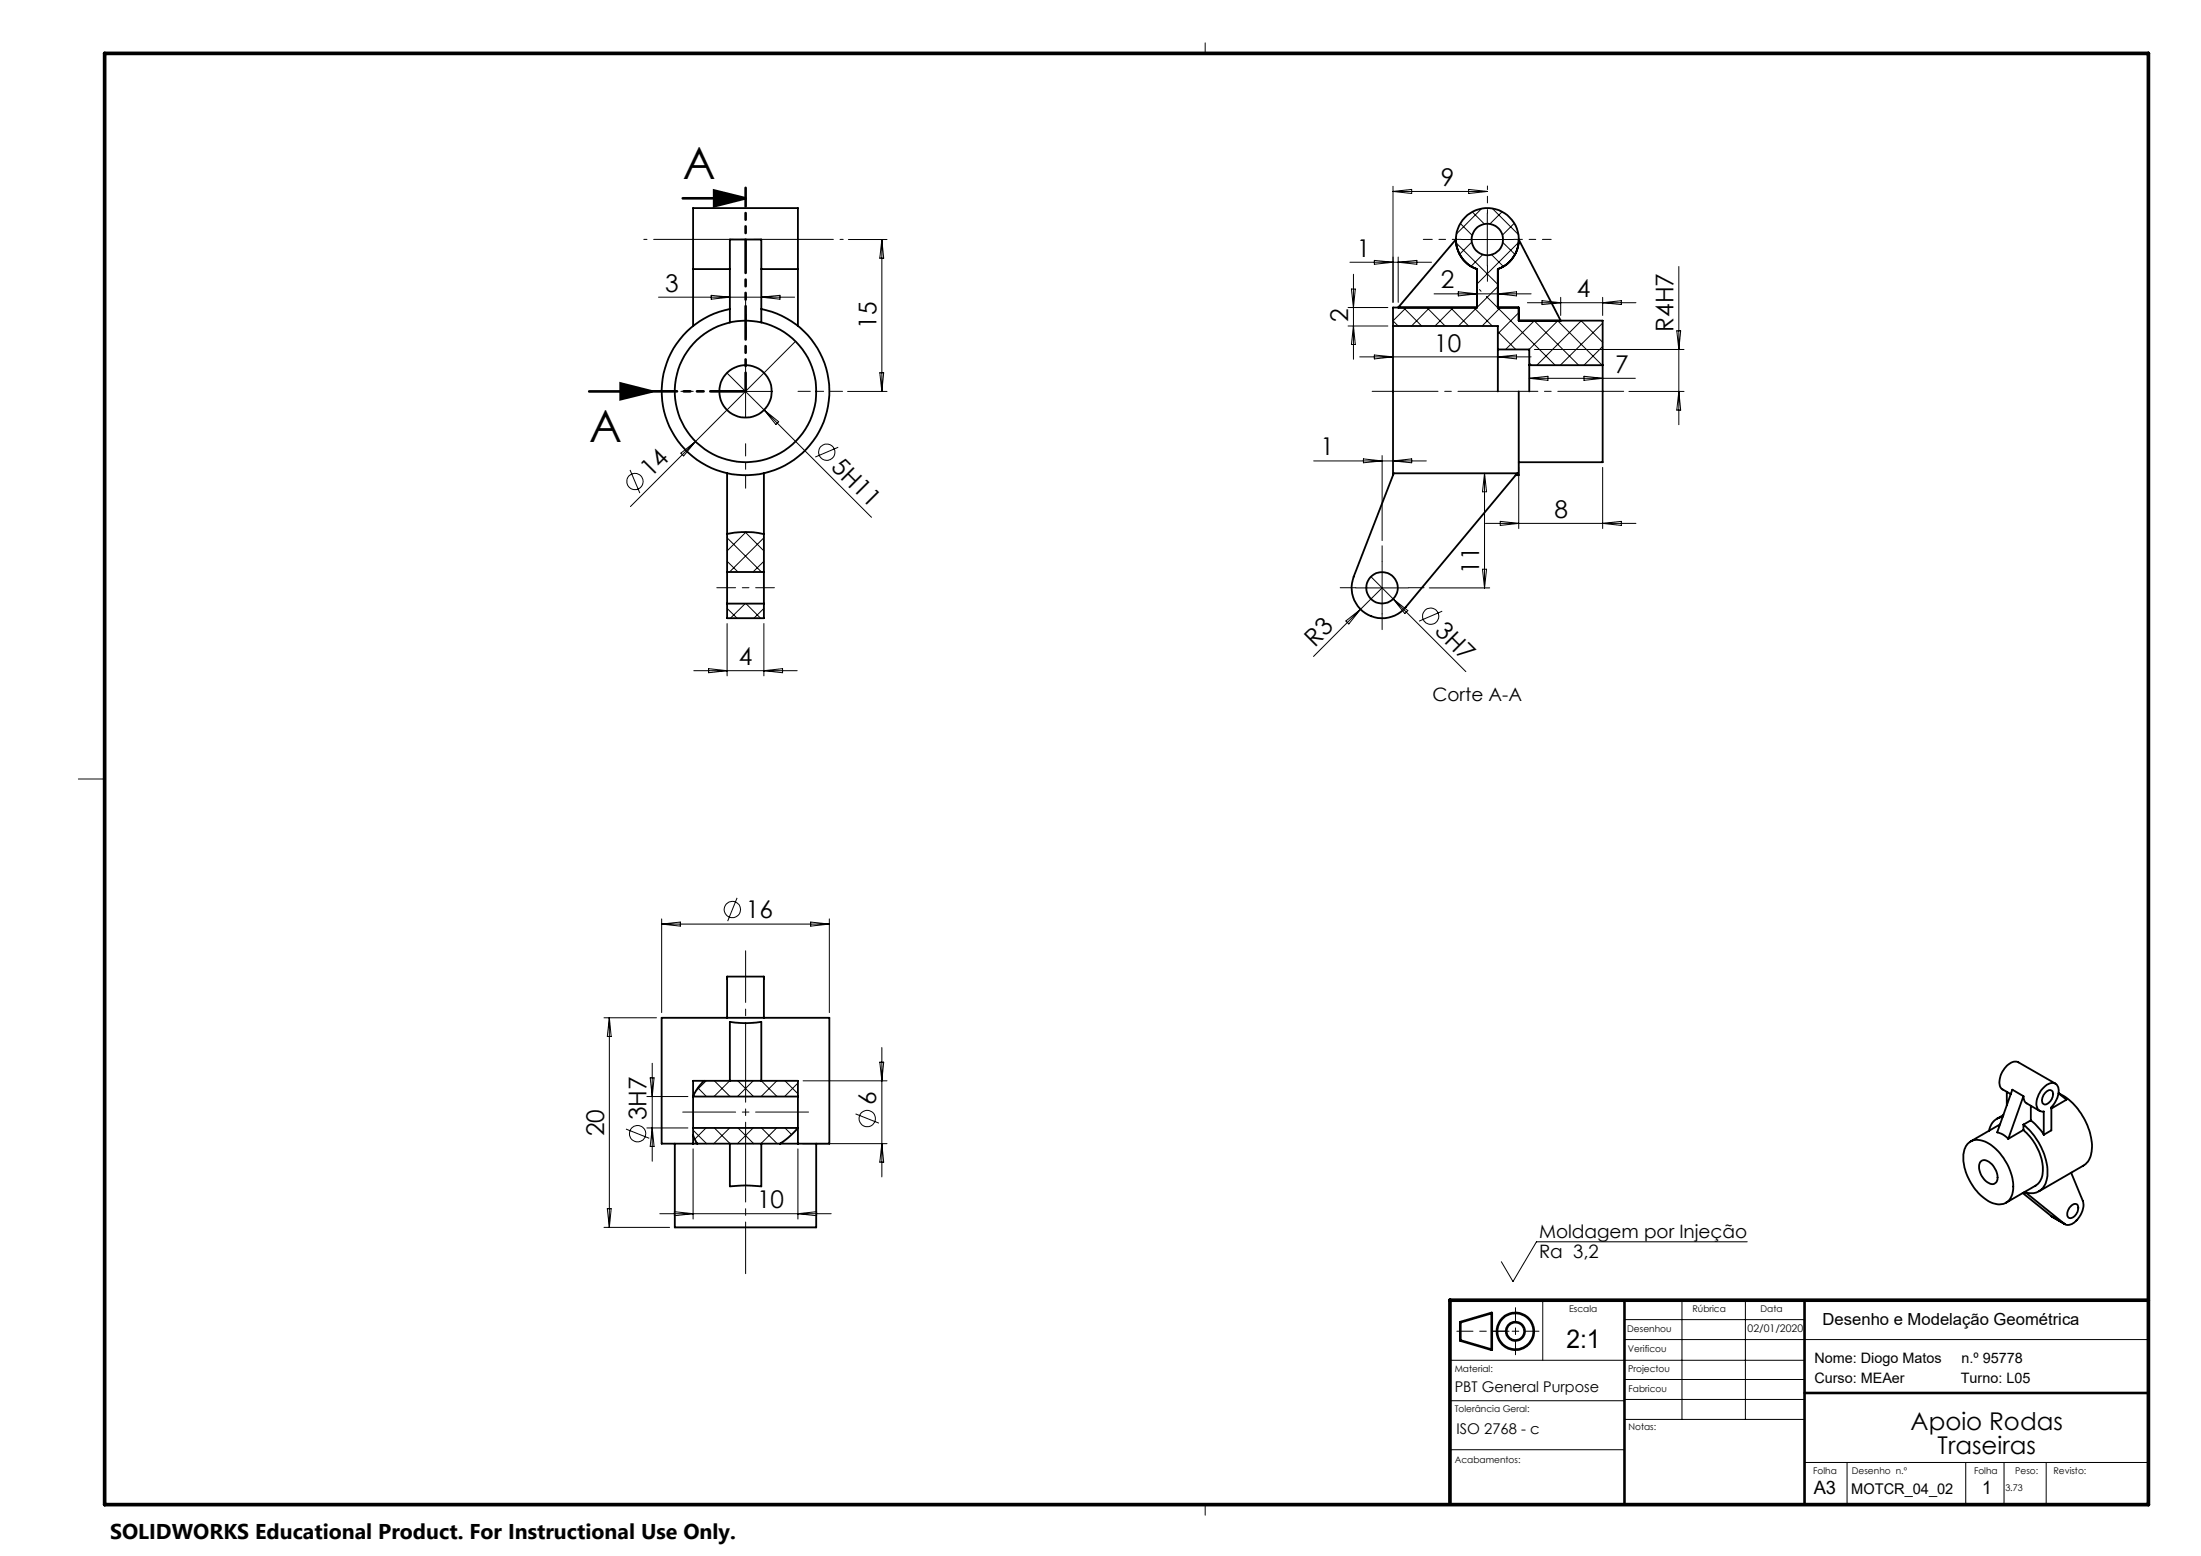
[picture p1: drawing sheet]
<svg xmlns="http://www.w3.org/2000/svg" width="420mm" height="297mm" viewBox="0 0 420 297" stroke-linecap="round" stroke-linejoin="round" font-family="sans-serif">
<g fill="none" stroke="#000" stroke-width=".19">
<path d="M230 8.2v2M265.8 35.6v22.1M265.8 36.5h18M265.8 36.5l3.6-.3v.7zM280.2 36.2l3.6 .3-3.6 .4zM282.8 39.8l-4.9 4.9M284.8 39.8l4.9 5M125.7 56.7h25.9M135.7 56.4l3.6 .3-3.6 .4zM145.3 56.7l3.5-.3v.7zM161.9 45.7h7.4M168.3 45.7v29"/>
<path d="M168.3 45.7l.3 3.6h-.7zM257.2 58.7h7.6M257.6 50.1h15.6M257.9 55.2h.7l-.3 3.5zM258.3 52.3v16.3M262.3 49.7l3.5 .4-3.5 .3zM266.8 49.1v8.6M266.8 50.1l3.6-.4v.7zM267.8 58.7l3.5 3.5M268.4 58.7l-2.6 2.5 1 1M272.3 58.7l3.5 3.5M272.8 58.7l-3.5 3.5"/>
<path d="M273.6 56.1h18.6M276.8 58.7l3.4 3.5M277.3 58.7l-3.5 3.5M277.8 46.4l8 7.9M278.3 55.7l3.5 .4-3.5 .4zM278.7 42.6l2.2 2.3M278.8 45.7h10M280.8 46.2l-2.3 2.3M281 40.5l2.2 2.3M281.2 58.7l3.6 3.5M281.8 54.8l.2 .2M282.3 55.3l.3 .3"/>
<path d="M283 48.6l-2.3 2.2M283.6 56.6l13.2 13.1M283.8 40.7v10M284.6 48.6l2.3 2.3M285.8 54.7l-7.5 7.5M285.8 56.1l3.6-.4v.8zM286.3 58.7l-3.5 3.5M286.6 40.4l-2.3 2.4M286.8 46.3l2.3 2.3M289 42.6l-2.3 2.3M289.8 46.2l-8 8M289.8 59.7l-4 4"/>
<path d="M291.5 57.8h20.7M294.3 57.4l3.5 .4-3.5 .3zM297.8 56.8v3.4M305.8 56.8v3.4M305.8 57.8l3.6-.4v.7zM320.4 50.9v30.2M137.3 74.7h9.9M138.7 71.2l7.1 7M142.3 69.7v10M145.8 78.2l20.5 20.5M145.8 78.2l2.8 2.3-.5 .5zM151.8 65.2l-31.5 31.5"/>
<path d="M161.7 74.7h7.6M167.9 71.2h.7l-.3 3.5zM257.2 62.2h7.6M258.3 62.2l.3 3.6h-.7zM259.5 68.1h32.7M262.3 67.8l3.5 .3-3.5 .4zM285.8 63.3l3.4 3.4M285.8 68.1l3.6-.3v.7zM291.8 69.3l.4 .4M291.8 72.2h20.3M291.8 72.2l3.6-.4v.8zM292.7 61.2l8.5 8.5"/>
<path d="M292.8 61.2l-5.5 5.5M292.8 66.7h28.5M297.2 61.2l8.5 8.5M297.3 61.2l-5.5 5.5M301.7 61.2l4.1 4.1M301.8 61.2l-8.5 8.5M302.3 71.8l3.5 .4-3.5 .4zM305.8 61.7l-8.1 8M305.8 66.1l-3.5 3.6M310.8 74.7h10.5M320 63.1h.7l-.3 3.6zM320.4 74.7l.3 3.6h-.7z"/>
<path d="M120.2 89.7l1.9 4.4M129.9 86.5l2.8-2.2-2.2 2.7zM159.9 85.4l-4.3 1.8M250.7 88h21.5M260.2 87.6l3.5 .4-3.5 .3zM263.7 87v16.2M265.8 88l3.6-.4v.7zM283.3 90.3v21.9M283.3 90.3l.4 3.6h-.8zM283.5 99.9h28.7M286.3 99.5l3.5 .4-3.5 .4zM289.8 89.2v11.7"/>
<path d="M305.8 89.2v11.7M305.8 99.9l3.6-.4v.8zM138.7 119v10M138.7 116.1l2 1.9M138.7 107.1l2.1 2.1M138.7 102.7l6.6 6.5M142.2 101.5l3.6 3.7M142.2 115.2l-2.8 2.8M142.3 115.2l2.8 2.8M142.4 101.5l-3.7 3.7M145.8 119v10M145.8 116.1l-1.9 1.9"/>
<path d="M145.8 102.7l-6.6 6.5M145.8 107.1l-2.1 2.1M256.8 118.5l2.8-2.2-2.2 2.8zM258.7 112.2h10M259.6 116.3l-9 9M261.6 110.1l18.1 18.1M263.7 107.2v10M263.7 112.2l-4.1 4.1M265.9 114.3l2.7 2.3-.5 .5zM272.7 112.2h11.6M275.2 116.7l-4.4 1.9M282.9 108.7h.8l-.4 3.5z"/>
<path d="M132.4 128h19.7M135.2 127.6l3.5 .4-3.5 .4zM145.8 128l3.5-.4v.8zM15 148.7h5M126.3 175.4v17.9M126.3 176.4h32M126.3 176.4l3.5-.4v.8zM140.7 171.4l-1.8 4.4M154.7 176l3.6 .4-3.6 .4zM158.3 175.4v17.9M115.3 194.3h10M116.3 194.3v40"/>
<path d="M116.3 194.3l.3 3.5h-.7zM168.3 200v24.6M119.5 215.5l4.4 1.8M123.4 215.3h7.9M123.4 209.3h7.9M124.1 205.7h.7l-.3 3.6zM124.5 202.9v18.7M124.5 215.3l.3 3.5h-.7zM132.3 215.7l2.5 2.6M132.3 219.3v13.4M133.2 207.6l1.6 1.7M134.7 215.3l-2.1 2.1"/>
<path d="M134.8 206.3l-2 2M136.3 215.3l3 3M136.3 206.3l3 3M139.2 215.3l-3 3M139.2 206.3l-3 3M140.8 206.3l3 3M140.8 215.3l3 3M143.7 206.3l-3 3M143.7 215.3l-3 3M145.3 206.3l3 3M145.3 215.3l3 3M148.2 215.3l-3 3"/>
<path d="M148.2 206.3l-3 3M149.8 215.3l1.3 1.3M149.8 206.3l2.5 2.5M152.3 206.7l-2.6 2.6M152.3 219.3v13.4M153.2 218.3h16.1M153.2 206.3h16.1M163.3 212.6l4.4 1.8M167.9 202.7h.7l-.3 3.6zM168.3 218.3l.3 3.5h-.7zM115.3 234.3h12.5M115.9 230.7h.7l-.3 3.6z"/>
<path d="M125.9 231.7h32.7M128.7 231.3l3.6 .4-3.6 .4zM152.3 231.7l3.5-.4v.8zM333.4 237h-40.2l-4.5 7.6-2.2-3.8M276.7 259.6h67.6M294.4 248.2v11.4M310 251.9h34.3M310 255.7h100M321 248.2v22.7M333.1 248.2v22.7M276.7 276.7h33.3M276.7 267.4h33.3"/>
<path d="M310 270.9h34.3M310 263.3h34.3M310 267.1h34.3M344.3 279.1h65.5M352.5 279.1v8M375.1 279.1v8M382.4 279.1v8M390.5 279.1v8M230 287.2v2"/>
<circle cx="121.2" cy="91.9" r="1.57"/>
<circle cx="157.8" cy="86.3" r="1.55"/>
<circle cx="273" cy="117.6" r="1.56"/>
<circle cx="139.8" cy="173.6" r="1.56"/>
<circle cx="121.7" cy="216.4" r="1.55"/>
<circle cx="165.5" cy="213.5" r="1.55"/>
</g>
<g fill="none" stroke="#000" stroke-width=".5">
<path d="M130.3 37.8h12M136.3 36.4l6 1.4-6 1.6zM112.4 74.7h12M118.4 73.2l6 1.5-6 1.5zM278.7 252.4l6-1.8v7l-6-1.7zM310 248.2v38.9M344.3 248.2v38.9M344.3 265.9h65.5"/>
<circle cx="289.2" cy="254.1" r="1.75"/>
<circle cx="289.2" cy="254.1" r="3.5"/>
</g>
<path d="M142.3 181.5v61.6" fill="none" stroke="#000" stroke-width=".19" stroke-dasharray="15.2 1.3 1.3 1.3" stroke-dashoffset="5.4"/>
<path d="M130.3 212.3h24" fill="none" stroke="#000" stroke-width=".19" stroke-dasharray="15.2 1.3 1.3 1.3" stroke-dashoffset="5.1"/>
<path d="M283.8 50.7v3M258.7 112.2h-3M263.7 107.2v-3M263.7 117.2v3M268.7 112.2h3" fill="none" stroke="#000" stroke-width=".19" stroke-dasharray="15.2 1.3 1.3 1.3"/>
<path d="M283.8 40.7v-5.2" fill="none" stroke="#000" stroke-width=".19" stroke-dasharray="15.2 1.3 1.3 1.3" stroke-dashoffset="14.5"/>
<path d="M278.8 45.7h-7.2" fill="none" stroke="#000" stroke-width=".19" stroke-dasharray="15.2 1.3 1.3 1.3" stroke-dashoffset="13.5"/>
<path d="M288.8 45.7h7.2" fill="none" stroke="#000" stroke-width=".19" stroke-dasharray="15.2 1.3 1.3 1.3" stroke-dashoffset="13.6"/>
<path d="M136.8 112.2h11" fill="none" stroke="#000" stroke-width=".19" stroke-dasharray="15.2 1.3 1.3 1.3" stroke-dashoffset="11.6"/>
<path d="M122.8 45.7h38.1" fill="none" stroke="#000" stroke-width=".19" stroke-dasharray="15.2 1.3 1.3 1.3" stroke-dashoffset="-1.9"/>
<path d="M132.3 74.7h-8.5M142.3 64.7v-8.5M152.3 74.7h8.5M142.3 84.7v8.5" fill="none" stroke="#000" stroke-width=".19" stroke-dasharray="15.2 1.3 1.3 1.3" stroke-dashoffset="12.9"/>
<path d="M142.3 74.7v-38.9" fill="none" stroke="#000" stroke-width=".5" stroke-dasharray="6.3 1.3 1.3 1.3 1.3 1.3" stroke-dashoffset="2.8"/>
<path d="M142.3 74.7h-19.9" fill="none" stroke="#000" stroke-width=".5" stroke-dasharray="6.3 1.3 1.3 1.3 1.3 1.3" stroke-dashoffset="-.4"/>
<path d="M261.8 74.7h48" fill="none" stroke="#000" stroke-width=".19" stroke-dasharray="15.2 1.3 1.3 1.3" stroke-dashoffset="2.7"/>
<path d="M284.7 254.1h9M289.2 249.6v9" fill="none" stroke="#000" stroke-width=".19" stroke-dasharray="6.3 1.3 1.3 1.3" stroke-dashoffset="3.8"/>
<path d="M288 254.1h-10" fill="none" stroke="#000" stroke-width=".19" stroke-dasharray="6.3 1.3 1.3 1.3" stroke-dashoffset="3.3"/>
<path d="M20 10.2h390v277h-390zM410 248.2h-133.3v38.9" fill="none" stroke="#000" stroke-width=".7"/>
<path d="M136.3 36.4l6 1.4-6 1.6zM118.4 73.2l6 1.5-6 1.5z" fill="#000"/>
<g fill="none" stroke="#000" stroke-width=".35">
<path d="M132.3 51.4v-11.7h20v11.7M132.3 51.4h7M132.3 51.4v10.8M139.3 59a16 16 0 0 0-10.4 24.6 16 16 0 0 0 26.7 0 16 16 0 0 0-10.3-24.6M145.3 51.4h7M152.3 51.4v10.8M281.8 51.4a6 6 0 0 1-2.8-9.3 6 6 0 0 1 9.6 0 6 6 0 0 1-2.8 9.3M281.8 51.4a5.9 5.9 0 0 1-4-5.7l-11 13M281.8 51.4v7.3h-16v3.5M285.8 51.4a6 6 0 0 0 4-5.7l8 15.5M285.8 51.4v7.3h4v2.5h16v8.5M139.3 61.6v-15.9h6v15.9"/>
<path d="M265.8 62.2v28.5M265.8 62.2h20v4.5M285.8 66.7v8M285.8 66.7h6v3M289.8 74.7v16h-.6M291.8 69.7v5M291.8 69.7h14M305.8 69.7v18.5h-16M138.7 90.3v18.9M145.8 90.3v18.9M266 90.3h23.5l-21.3 25.6a5.8 5.8 0 0 1-7.4 1.3 5.8 5.8 0 0 1-2.5-7.1zM138.7 101.9a16.6 16.6 0 0 1 7.1 0"/>
<path d="M138.7 109.2v6M138.7 115.2v2.8h7.1v-2.8M138.7 115.2h7.1M138.7 109.2h7.1M145.8 109.2v6M138.7 194.3v-7.9h7.1v7.9M128.8 218.3v16h27v-16M132.3 209.3v-3h20v3M132.3 216.7l.8 1.6M132.3 216.7v1.6M132.3 209.3v6M132.3 218.3h-6v-24h32v24h-6"/>
<path d="M132.3 215.3v1.4M132.3 218.3h20M132.3 215.3h20M132.3 209.3h20M134.4 206.3a7.3 7.3 0 0 0-2.1 3M139.3 206.3v-11.3l3 .3 3-.3v11.3M139.3 218.3v8.1l3-.1 3 .1v-8.1M152.3 215.3a15.2 15.2 0 0 1-3.4 3M152.3 215.3v3M152.3 209.3v6M375.5 218.3a3.1 3.1 0 0 1 4 0 10.1 10.1 0 0 1 4.6 9.3 2.67 2.67 0 0 1-3.9 2 10.1 10.1 0 0 1-5.5-9.5l.2-.7zM381.6 214.6l-5.6 3.3"/>
<path d="M382.2 213.2a2.98 2.98 0 0 0-2.6 2.7M382.3 212.8l-1.2 .7M382.9 208.4v2.6M386.1 209.2l.2 1 .3 .3 2.6 1.6M386.1 209.2l-2.1-1.2-2.9 8.1 1.1 .5 1 .8M386.1 215.7a9.9 9.9 0 0 1 3.6 8.9 2.88 2.88 0 0 1-1.3 1.7l-5.6 3.3M386.1 214.7a12.4 12.4 0 0 1 4.6 9.7 3.2 3.2 0 0 1-3 3.3l-1.4-.2M386.1 215.7l-2.9 1.7M386.1 214.7v1M386.1 209.2l-2.9 8.2M387.5 213.9a11.7 11.7 0 0 1 2.5 2.7M387.5 211.1v2.8"/>
<path d="M387.5 213.9l-1.4 .8M390.2 207.4a1.54 1.54 0 0 1 2.4-.1 4 4 0 0 1-1.2 4v4.5l-1.4 .8v-4.4a1.28 1.28 0 0 1-1.4-1.6l.1-.6a5.3 5.3 0 0 1 1.5-2.6zM390.2 208.7a.94 .94 0 0 1 1.5-.4 1.99 1.99 0 0 1-1.5 2.5 1.14 1.14 0 0 1-.3-1.7zM392.2 206.8l-7-4a2.43 2.43 0 0 0-2.9 1.5 3.3 3.3 0 0 0-.4 3.4l1.8 1.1M392.8 208.7a12 12 0 0 1 6.3 11 3.4 3.4 0 0 1-1.6 2.8l-8.4 4.9M392.8 208.7l1.5 1.2-2.9 1.7M377.9 221.8a1.21 1.21 0 0 1 1.8 .1 3.4 3.4 0 0 1 1.3 3.7 1.1 1.1 0 0 1-1.7 .1 3.5 3.5 0 0 1-1.5-3.8zM386 227.7l5.5 4.5M386.6 227.6l7.3 6M391.5 232.2l2.6 1.5M391.5 232.2l2.4 1.4M395.2 223.8l2.2 5.4a4 4 0 0 1-2.7 4.6l-.8-.2"/>
<path d="M395.3 230.1a.74 .74 0 0 1 1-.2 .74 .74 0 0 1 .2 1 1.59 1.59 0 0 1-1.7 1.5 1.7 1.7 0 0 1 .5-2.3z"/>
<circle cx="283.8" cy="45.7" r="3"/>
<circle cx="142.3" cy="74.7" r="5"/>
<circle cx="142.3" cy="74.7" r="13.5"/>
<circle cx="263.7" cy="112.2" r="2.99"/>
</g>
<g font-size="8.5">
<text x="130.3" y="34.1">A</text>
<text x="112.4" y="84.3">A</text>
</g>
<text font-size="4.9" x="298.9" y="257.4">2:1</text>
<g font-size="4.7">
<text x="275" y="35.5">9</text>
<text x="258.9" y="49">1</text>
<text x="127" y="55.7">3</text>
<text x="275" y="55.1">2</text>
<text x="300.9" y="56.7">4</text>
<text x="167.3" y="62.8" transform="rotate(-90 167.3 62.8)">15</text>
<text x="257.3" y="61.5" transform="rotate(-90 257.3 61.5)">2</text>
<text x="319.4" y="63.3" transform="rotate(-90 319.4 63.3)">R4H7</text>
<text x="273.7" y="67.1">10</text>
<text x="308.2" y="71.2">7</text>
<text x="158.4" y="89.3" transform="rotate(45 158.4 89.3)">5H11</text>
<text x="252" y="86.9">1</text>
<text x="124.2" y="91.3" transform="rotate(-45 124.2 91.3)">14</text>
<text x="296.6" y="98.9">8</text>
<text x="282.3" y="109.5" transform="rotate(-90 282.3 109.5)">11</text>
<text x="250.9" y="123.7" transform="rotate(-45 250.9 123.7)">R3</text>
<text x="273.6" y="120.6" transform="rotate(45 273.6 120.6)">3H7</text>
<text x="141" y="127">4</text>
<text x="142.3" y="175.3">16</text>
<text x="123.4" y="213.8" transform="rotate(-90 123.4 213.8)">3H7</text>
<text x="167.2" y="210.9" transform="rotate(-90 167.2 210.9)">6</text>
<text x="115.3" y="216.9" transform="rotate(-90 115.3 216.9)">20</text>
<text x="144.5" y="230.6">10</text>
<text x="364.6" y="272.9">Apoio Rodas</text>
<text x="369.7" y="277.5">Traseiras</text>
</g>
<text font-size="4.1" x="21" y="293.7">SOLIDWORKS Educational Product. For Instructional Use Only.</text>
<g font-size="3.5">
<text x="273.3" y="133.8">Corte A-A</text>
<text x="293.7" y="236.3">Moldagem por Injeção</text>
<text x="293.7" y="240">Ra 3,2</text>
<text x="346.1" y="285.2">A3</text>
<text x="378.2" y="285.2">1</text>
</g>
<text font-size="3.2" x="347.8" y="252.9">Desenho e Modelação Geométrica</text>
<g font-size="2.8">
<text x="277.6" y="265.7">PBT General Purpose</text>
<text x="278" y="273.8">ISO 2768 - c</text>
<text x="353.3" y="285.2">MOTCR_04_02</text>
</g>
<g font-size="2.7">
<text x="346.2" y="264">Curso: MEAer</text>
<text x="346.2" y="260.2">Nome: Diogo Matos</text>
<text x="374.2" y="264">Turno: L05</text>
<text x="374.3" y="260.2">n.º 95778</text>
</g>
<text font-size="2" x="333.5" y="254.3">02/01/2020</text>
<g font-size="1.8">
<text x="299.4" y="250.5">Escala</text>
<text x="322.9" y="250.4">Rúbrica</text>
<text x="335.9" y="250.4">Data</text>
<text x="310.5" y="254.3">Desenhou</text>
<text x="277.6" y="261.8">Material:</text>
<text x="310.7" y="258.1">Verificou</text>
<text x="310.7" y="261.8">Projectou</text>
<text x="277.6" y="269.6">Tolerância Geral:</text>
<text x="310.8" y="265.6">Fabricou</text>
<text x="310.8" y="272.9">Notas:</text>
<text x="277.6" y="279.3">Acabamentos:</text>
<text x="346" y="281.4">Folha</text>
<text x="353.4" y="281.4">Desenho n.º</text>
<text x="376.7" y="281.4">Folha</text>
<text x="384.6" y="281.4">Peso:</text>
<text x="391.8" y="281.4">Revisto:</text>
<text x="382.7" y="284.7">3.73</text>
</g>
</svg>
